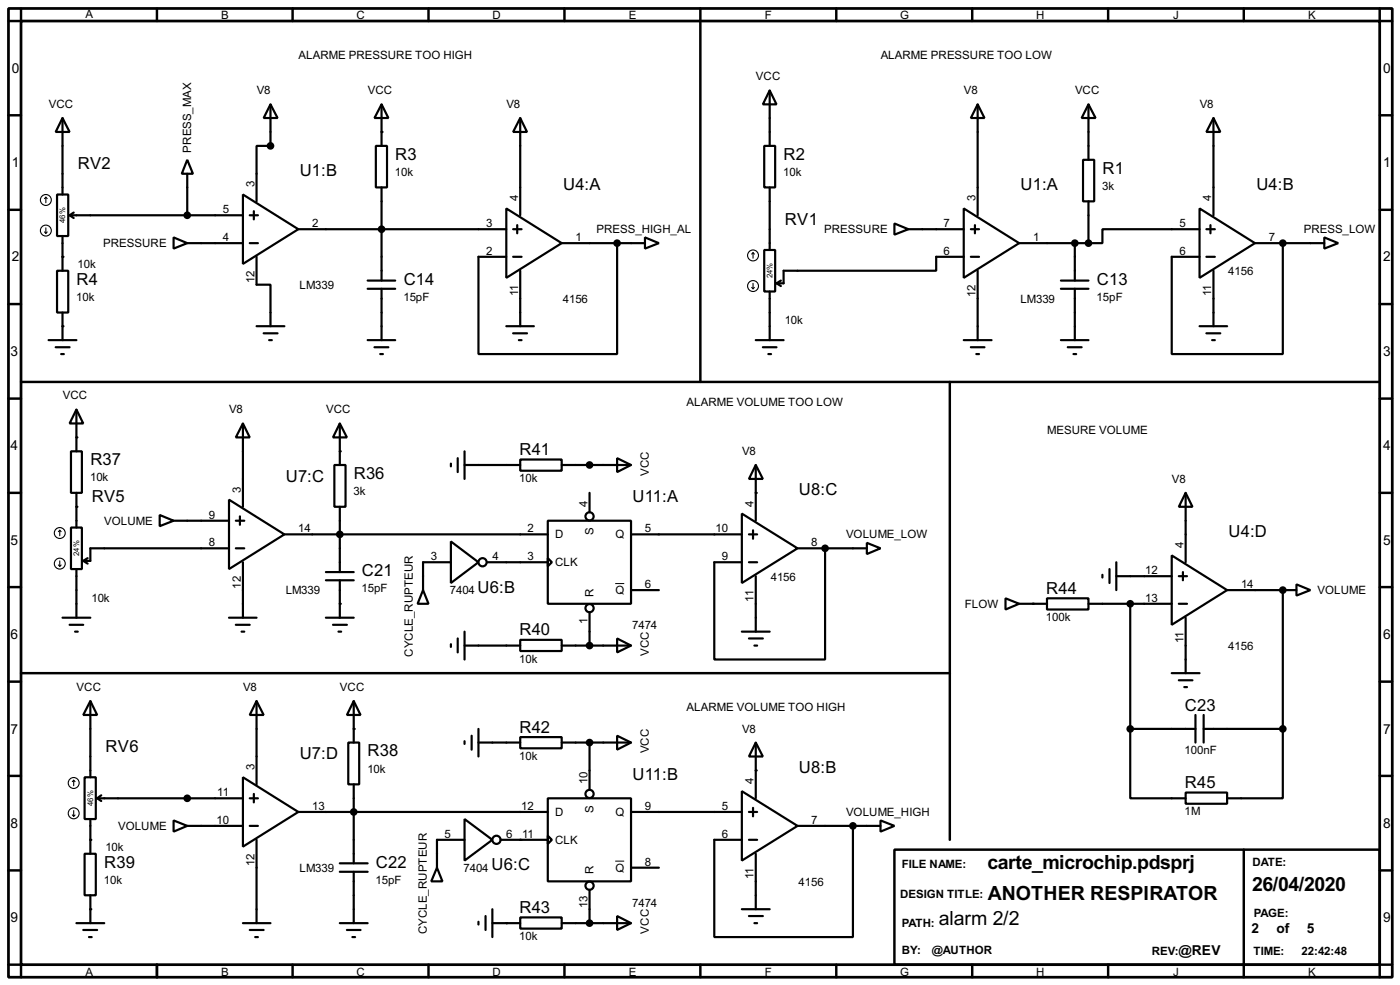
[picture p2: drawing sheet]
<svg xmlns="http://www.w3.org/2000/svg" width="256mm" height="180mm" viewBox="0 0 256 180" stroke-linecap="round" stroke-linejoin="round" font-family="sans-serif">
<path d="M1.6 1.6h253.5v177.3h-253.5zM3.9 3.9h248.9v172.7h-248.9z" fill="none" stroke="#000" stroke-width=".5"/>
<g fill="none" stroke="#000" stroke-width=".45">
<path d="M3.9 1.6v2.3h-2.3M28.8 1.6v2.3M53.6 1.6v2.3M78.5 1.6v2.3M103.4 1.6v2.3M128.3 1.6v68.3M153.2 1.6v2.3M178.1 1.6v2.3M203 1.6v2.3M227.9 1.6v2.3M252.8 1.6v2.3h2.3M1.6 21.1h2.3"/>
<path d="M1.6 38.4h2.3M252.8 21.1h2.3M252.8 38.4h2.3M1.6 55.7h2.3M252.8 55.7h2.3M1.6 73h2.3M3.9 69.9h248.9M174 69.9v83.8M252.8 73h2.3M1.6 90.2h2.3M252.8 90.2h2.3M1.6 107.5h2.3"/>
<path d="M252.8 107.5h2.3M1.6 124.8h2.3M3.9 123.2h170.1M252.8 124.8h2.3M1.6 142h2.3M1.6 159.3h2.3M163.9 155.5h88.9v21.1h-88.9zM227.9 155.5v23.4M252.8 142h2.3M252.8 159.3h2.3M1.6 176.6h2.3v2.3M28.8 176.6v2.3"/>
<path d="M53.6 176.6v2.3M78.5 176.6v2.3M103.4 176.6v2.3M128.3 176.6v2.3M153.2 176.6v2.3M178.1 176.6v2.3M203 176.6v2.3M255.1 176.6h-2.3v2.3"/>
</g>
<g fill="none" stroke="#000" stroke-width=".4">
<path d="M49.6 19.1l1.3 2.5h-2.6zM49.6 19.1v7.6h-2.6v10.2M69.9 19.1l1.3 2.5h-2.6zM69.9 19.1v7.6M141 16.6l1.3 2.5h-2.5zM141 16.6v10.1M179.1 19.1l1.3 2.5h-2.5zM179.1 19.1v20.3M199.4 19.1l1.3 2.5h-2.5zM199.4 19.1v10.2M10.5 35.6h2v7.6h-2zM11.5 21.6l1.3 2.6h-2.6z"/>
<path d="M11.5 21.6v14M12.8 39.4h31.7M12.8 39.4l.7 .5M13.5 38.9l-.7 .5M34.3 29.3l1.1 2.5h-2.1zM34.3 31.8v7.6M44.5 35.6l10.2 6.4-10.2 6.3zM45.8 39.4h1.5M46.5 38.7v1.5M68.9 26.7h2v7.6h-2zM69.9 34.3v17.1M92.8 38.2l10.1 6.3-10.1 6.4z"/>
<path d="M95.3 21.6l1.3 2.6h-2.6zM95.3 21.6v17.8M140 26.7h2v7.6h-2zM141 34.3v11.5M176.6 38.2l10.1 6.3-10.1 6.4zM198.4 29.3h2.1v7.6h-2.1zM199.4 36.9v7.6M219.8 38.2l10.1 6.3-10.1 6.4zM222.3 21.6l1.3 2.6h-2.6zM222.3 21.6v17.8M10.5 49.6h2v7.6h-2zM11.5 43.2v6.4"/>
<path d="M11.5 57.2v5.1M31.8 43.5l2.5 1-2.5 1zM34.3 44.5h10.2M45.8 44.5h1.5M47 47v5.1h2.6v7.6M47 59.7h5.1M54.7 42h38.1M67.4 52.9h5M67.4 51.4h5M69.9 52.9v9.4M92.8 59.7h5M94 42h1.6"/>
<path d="M94 47h1.6M94.8 41.2v1.5M95.3 49.6v10.1M102.9 44.5h15.3M113.1 44.5v20.3h-25.4v-17.8h5.1M118.2 43.5l2.5 1-2.5 1zM140 45.8h2v7.6h-2zM141 53.4v8.9M142.3 51.9l.8 .5M143.1 51.4l-.8 .5M163.9 40.9l2.5 1.1-2.5 1zM166.4 42h10.2"/>
<path d="M176.6 47h-5.1v2.6h-27.9v2.3h-1.3M177.9 42h1.5M177.9 47h1.5M178.6 41.2v1.5M179.1 49.6v12.7M186.7 44.5h12.7M194.4 52.9h5M194.4 51.4h5M196.9 44.5v6.9M196.9 52.9v9.4M219.8 42h-17.8v2.5h-2.6M219.8 59.7h5"/>
<path d="M221 42h1.6M221 47h1.6M221.8 41.2v1.5M222.3 49.6v10.1M229.9 44.5h12.7M235 44.5v20.3h-20.3v-17.8h5.1M242.6 43.5l2.6 1-2.6 1zM8.9 62.3h5.1M10.2 63.6h2.6M11.2 64.8h.5M14 75l1.3 2.5h-2.5zM14 75v7.6"/>
<path d="M44.5 77.5l1.3 2.6h-2.6zM44.5 77.5v15.3M48.3 61h2.6M49.3 62.3h.5M62.3 77.5l1.3 2.6h-2.6zM62.3 77.5v7.6M67.4 62.3h5M68.6 63.6h2.6M69.7 64.8h.5M94 61h2.6M95.1 62.3h.5M138.5 62.3h5.1"/>
<path d="M139.8 63.6h2.5M140.8 64.8h.5M176.6 62.3h5.1M177.9 63.6h2.5M178.9 64.8h.5M194.4 62.3h5M195.6 63.6h2.6M196.7 64.8h.5M221 61h2.6M222.1 62.3h.5M13 96.6h2v7.6h-2zM13 82.6h2v7.6h-2z"/>
<path d="M14 90.2v6.4M29.3 94.3l2.5 1-2.5 1zM31.8 95.3h10.2M42 91.5l10.1 6.3-10.1 6.4zM43.2 95.3h1.6M44 94.5v1.6M52.1 97.8h48.3M61.3 85.1h2v7.7h-2zM62.3 92.8v11.9M82.6 99.1l5.1 3.8-5.1 3.8zM82.6 84.9v.5M83.9 83.9v2.5"/>
<path d="M85.1 85.1h10.2M85.1 82.6v5.1M95.3 84.1h7.6v2.1h-7.6zM100.4 95.3h15.2v15.2h-15.2zM102.9 85.1h12.7M108 90.2v3.6M113.1 83.9l2.5 1.2-2.5 1.3zM115.6 97.8h20.3M135.9 94l10.2 6.4-10.2 6.3zM137.2 97.8h1.5M138 97.1v1.5M138.5 85.1l1.3 2.6h-2.6z"/>
<path d="M138.5 85.1v10.2M158.8 99.4l2.5 1-2.5 1zM217.2 90.2l1.3 2.6h-2.5zM217.2 90.2v12.7M11.5 113.1h5.1M12.8 114.4h2.5M13.8 115.6h.5M14 104.2v8.9M15.3 102.7l.8 .5M16.1 102.2l-.8 .5M42 100.4h-25.4v2.3h-1.3M42 113.1h5"/>
<path d="M43.2 100.4h1.6M43.2 114.4h2.6M44.3 115.6h.5M44.5 102.9v10.2M59.7 113.1h5.1M59.7 106.2h5.1M59.7 104.7h5.1M61 114.4h2.6M62 115.6h.5M62.3 106.2v6.9M77.5 108l1 2.5h-2zM82.6 102.9h-5.1v5.1"/>
<path d="M82.6 117.9v.5M83.9 116.9v2.5M85.1 118.2h10.2M85.1 115.6v5.1M89.2 102.9h11.2M95.3 117.1h7.6v2.1h-7.6zM100.4 102.2l.7 .7-.7 .8zM102.9 118.2h12.7M108 112.1v6.1M113.1 116.9l2.5 1.3-2.5 1.2zM115.6 108h5.1M135.9 115.6h5.1"/>
<path d="M137.2 102.9h1.5M137.2 116.9h2.6M138.2 118.2h.5M138.5 105.5v10.1M146.1 100.4h12.7M151.2 100.4v20.3h-20.3v-17.8h5M184.2 109.5l2.5 1-2.5 1.1zM186.7 110.5h5.1M191.8 109.5h7.6v2.1h-7.6zM199.4 110.5h15.3M202 105.2v.5M203.3 104.2v2.5"/>
<path d="M204.5 105.5h10.2M204.5 102.9v5.1M207.1 110.5v22.9M214.7 101.7l10.1 6.3-10.1 6.4zM216 110.5h1.5M216 105.5h1.5M216.7 104.7v1.5M217.2 113.1v10.1M224.8 108h12.7M235 108v25.4M237.5 107l2.6 1-2.6 1zM16.6 128.3l1.2 2.6h-2.5z"/>
<path d="M16.6 128.3v14M47 128.3l1.3 2.6h-2.5zM47 128.3v15.3M63.8 135.9h2v7.7h-2zM64.8 128.3l1.3 2.6h-2.5zM64.8 128.3v7.6M85.1 135.7v.5M86.4 134.7v2.5M87.7 135.9h7.6M87.7 133.4v5.1M95.3 134.9h7.6v2.1h-7.6zM102.9 135.9h12.7"/>
<path d="M108 135.9v8.7M113.1 134.7l2.5 1.2-2.5 1.3zM138.5 135.9l1.3 2.6h-2.6zM138.5 135.9v10.2M207.1 133.4v12.7h10.1M207.1 133.4h11.9M214.7 123.2h5.1M216 124.5h2.5M217 125.8h.5M219 130.9v5M220.5 133.4h14.5M220.5 130.9v5"/>
<path d="M235 133.4v12.7h-10.2M15.5 142.3h2.1v7.6h-2.1zM15.5 156.3h2.1v7.6h-2.1zM16.6 149.9v6.4M17.8 146.1h26.7M17.8 146.1l.8 .5M18.6 145.6l-.8 .5M31.8 150.2l2.5 1-2.5 1zM34.3 151.2h10.2M44.5 142.3l10.2 6.3-10.2 6.4zM45.8 151.2h1.5M45.8 146.1h1.5"/>
<path d="M46.5 145.3v1.6M47 153.7v15.3M54.7 148.6h45.7M62.3 159.6h5.1M62.3 158h5.1M64.8 143.6v14.4M64.8 159.6v9.4M80.1 158.8l1 2.5h-2.1zM85.1 149.9l5.1 3.8-5.1 3.8zM85.1 153.7h-5v5.1M91.7 153.7h8.7M100.4 146.1h15.2v15.2h-15.2z"/>
<path d="M100.4 153l.7 .7-.7 .8zM115.6 148.6h20.3M115.6 158.8h5.1M135.9 144.8l10.2 6.4-10.2 6.3zM137.2 148.6h1.5M137.2 153.7h1.5M138 147.9v1.5M138.5 156.3v10.1M146.1 151.2h15.2M156.3 151.2v20.3h-25.4v-17.8h5M161.3 150.2l2.6 1-2.6 1zM217.2 145.1h7.6v2h-7.6z"/>
<path d="M14 169h5.1M15.3 170.2h2.5M16.3 171.5h.5M16.6 163.9v5.1M44.5 169h5.1M45.8 170.2h2.5M46.8 171.5h.5M62.3 169h5.1M63.6 170.2h2.5M64.6 171.5h.5M87.7 168.7v.5M89 167.7v2.5"/>
<path d="M90.2 169h5.1M90.2 166.4v5.1M95.3 167.9h7.6v2.1h-7.6zM102.9 169h12.7M108 162.9v6.1M113.1 167.7l2.5 1.3-2.5 1.2zM135.9 166.4h5.1M137.2 167.7h2.6M138.2 169h.5"/>
<circle cx="108" cy="94.5" r=".75"/>
<circle cx="88.4" cy="102.9" r=".75"/>
<circle cx="108" cy="111.3" r=".75"/>
<circle cx="90.9" cy="153.7" r=".75"/>
<circle cx="108" cy="145.3" r=".75"/>
<circle cx="108" cy="162.1" r=".75"/>
</g>
<g fill="#000">
<circle cx="69.9" cy="24.2" r=".2"/>
<circle cx="11.5" cy="47" r=".2"/>
<circle cx="11.5" cy="59.7" r=".2"/>
<circle cx="235" cy="44.5" r=".2"/>
<circle cx="14" cy="80.1" r=".2"/>
<circle cx="14" cy="92.8" r=".2"/>
<circle cx="62.3" cy="82.6" r=".2"/>
<circle cx="138.5" cy="90.2" r=".2"/>
<circle cx="62.3" cy="110.5" r=".2"/>
<circle cx="151.2" cy="100.4" r=".2"/>
<circle cx="189.3" cy="110.5" r=".2"/>
<circle cx="235" cy="108" r=".2"/>
<circle cx="64.8" cy="133.4" r=".2"/>
<circle cx="16.6" cy="153.7" r=".2"/>
<circle cx="95.3" cy="153.7" r=".2"/>
<circle cx="138.5" cy="141" r=".2"/>
<circle cx="16.6" cy="166.4" r=".2"/>
<circle cx="92.8" cy="169" r=".2"/>
</g>
<g fill="none" stroke="#000" stroke-width=".2">
<path d="M8.4 36.1l-.2 .3M8.4 36.1l.3 .3M8.4 36.1v1M8.2 42.5l.2 .2M8.4 41.7v1M8.7 42.5l-.3 .2M137.7 52.6l.3 .3M138 46.3l-.3 .2M138 46.3l.2 .2M138 46.3v1M138 51.9v1M138.2 52.6l-.2 .3"/>
<path d="M11 97.1l-.3 .2M11 97.1l.2 .2M11 97.1v1M10.7 103.4l.3 .3M11 102.7v1M11.2 103.4l-.2 .3M13.3 149.2l.2 .2M13.5 142.8l-.2 .3M13.5 142.8l.3 .3M13.5 142.8v1M13.5 148.4v1M13.8 149.2l-.3 .2"/>
<circle cx="8.4" cy="36.6" r="1"/>
<circle cx="8.4" cy="42.2" r="1"/>
<circle cx="137.9" cy="46.8" r="1"/>
<circle cx="137.9" cy="52.4" r="1"/>
<circle cx="10.9" cy="97.6" r="1"/>
<circle cx="10.9" cy="103.2" r="1"/>
<circle cx="13.5" cy="148.9" r="1"/>
<circle cx="13.5" cy="143.3" r="1"/>
</g>
<g fill="#000" stroke="#000" stroke-width=".4">
<circle cx="34.3" cy="39.4" r=".5"/>
<circle cx="49.5" cy="26.7" r=".5"/>
<circle cx="69.9" cy="42" r=".5"/>
<circle cx="113" cy="44.5" r=".5"/>
<circle cx="196.9" cy="44.5" r=".5"/>
<circle cx="199.4" cy="44.5" r=".5"/>
<circle cx="235" cy="44.5" r=".5"/>
<circle cx="62.2" cy="97.8" r=".5"/>
<circle cx="108" cy="85.1" r=".5"/>
<circle cx="108" cy="118.2" r=".5"/>
<circle cx="151.1" cy="100.4" r=".5"/>
<circle cx="207" cy="110.5" r=".5"/>
<circle cx="235" cy="108" r=".5"/>
<circle cx="108" cy="135.9" r=".5"/>
<circle cx="207" cy="133.4" r=".5"/>
<circle cx="235" cy="133.4" r=".5"/>
<circle cx="34.3" cy="146.1" r=".5"/>
<circle cx="64.8" cy="148.6" r=".5"/>
<circle cx="156.2" cy="151.2" r=".5"/>
<circle cx="108" cy="169" r=".5"/>
</g>
<path d="M112.7 106.8h1.7M112.7 157.6h1.7" fill="none" stroke="#000" stroke-width=".18"/>
<g font-size="4">
<text x="180.9" y="159.1">carte_microchip.pdsprj</text>
<text x="181" y="164.8">ANOTHER RESPIRATOR</text>
<text x="229.4" y="163.1">26/04/2020</text>
<text x="172" y="169.2">alarm 2/2</text>
</g>
<g font-size="3.4">
<text x="72.4" y="29.3">R3</text>
<text x="143.6" y="29.3">R2</text>
<text x="14.3" y="31">RV2</text>
<text x="54.9" y="32.3">U1:B</text>
<text x="103.2" y="34.8">U4:A</text>
<text x="187" y="34.8">U1:A</text>
<text x="202" y="31.8">R1</text>
<text x="230.2" y="34.8">U4:B</text>
<text x="143.8" y="41.2">RV1</text>
<text x="14" y="52.1">R4</text>
<text x="74" y="52.1">C14</text>
<text x="201" y="52.1">C13</text>
<text x="95.2" y="83.3">R41</text>
<text x="16.6" y="85.2">R37</text>
<text x="52.4" y="88.2">U7:C</text>
<text x="64.8" y="87.7">R36</text>
<text x="16.8" y="92">RV5</text>
<text x="115.9" y="92">U11:A</text>
<text x="146.4" y="90.7">U8:C</text>
<text x="225.1" y="98.3">U4:D</text>
<text x="66.3" y="105.5">C21</text>
<text x="87.5" y="108.5">U6:B</text>
<text x="191.7" y="108.7">R44</text>
<text x="95.2" y="116.3">R40</text>
<text x="217.1" y="130.1">C23</text>
<text x="19.4" y="137.7">RV6</text>
<text x="95.2" y="134.1">R42</text>
<text x="54.9" y="139">U7:D</text>
<text x="67.4" y="138.5">R38</text>
<text x="115.9" y="142.8">U11:B</text>
<text x="146.4" y="141.5">U8:B</text>
<text x="217.1" y="144.3">R45</text>
<text x="19.1" y="158.8">R39</text>
<text x="68.9" y="158.8">C22</text>
<text x="90.1" y="159.3">U6:C</text>
<text x="95.2" y="167.1">R43</text>
</g>
<g font-size="2.8">
<text x="2.2" y="13.4">0</text>
<text x="253.4" y="13.4">0</text>
<text x="2.2" y="30.6">1</text>
<text x="253.4" y="30.6">1</text>
<text x="2.2" y="47.9">2</text>
<text x="253.4" y="47.9">2</text>
<text x="1.9" y="65.2">3</text>
<text x="253.4" y="65.2">3</text>
<text x="1.9" y="82.4">4</text>
<text x="253.4" y="82.4">4</text>
<text x="1.9" y="99.7">5</text>
<text x="253.4" y="99.7">5</text>
<text x="1.9" y="117">6</text>
<text x="253.4" y="117">6</text>
<text x="1.9" y="134.3">7</text>
<text x="253.4" y="134.3">7</text>
<text x="1.9" y="151.5">8</text>
<text x="253.4" y="151.5">8</text>
<text x="1.9" y="168.8">9</text>
<text x="229.3" y="170.8">2</text>
<text x="233.9" y="170.8">of</text>
<text x="239.4" y="170.8">5</text>
<text x="253.4" y="168.8">9</text>
<text x="215.9" y="174.9">@REV</text>
</g>
<g font-size="2.4">
<text x="15.6" y="3.2">A</text>
<text x="40.5" y="3.5">B</text>
<text x="65.3" y="3.5">C</text>
<text x="90.2" y="3.5">D</text>
<text x="115.2" y="3.5">E</text>
<text x="140.1" y="3.5">F</text>
<text x="164.9" y="3.5">G</text>
<text x="189.8" y="3.5">H</text>
<text x="214.9" y="3.5">J</text>
<text x="239.6" y="3.5">K</text>
<text x="54.7" y="10.8">ALARME PRESSURE TOO HIGH</text>
<text x="161.3" y="10.8">ALARME PRESSURE TOO LOW</text>
<text x="47" y="17.3">V8</text>
<text x="67.4" y="17.3">VCC</text>
<text x="138.5" y="14.7">VCC</text>
<text x="176.6" y="17.3">V8</text>
<text x="196.9" y="17.3">VCC</text>
<text x="8.9" y="19.8">VCC</text>
<text x="92.8" y="19.8">V8</text>
<text x="219.8" y="19.8">V8</text>
<text x="35" y="27.9" transform="rotate(-90 35 27.9)">PRESS_MAX</text>
<text x="46.6" y="34.3" transform="rotate(-90 46.6 34.3)">3</text>
<text x="72.4" y="32.2">10k</text>
<text x="143.5" y="32.2">10k</text>
<text x="201.9" y="34.7">3k</text>
<text x="40.8" y="39">5</text>
<text x="57.2" y="41.6">2</text>
<text x="89.1" y="41.6">3</text>
<text x="94.9" y="36.9" transform="rotate(-90 94.9 36.9)">4</text>
<text x="172.9" y="41.6">7</text>
<text x="178.7" y="36.8" transform="rotate(-90 178.7 36.8)">3</text>
<text x="216.1" y="41.6">5</text>
<text x="221.9" y="36.8" transform="rotate(-90 221.9 36.8)">4</text>
<text x="18.9" y="45.2">PRESSURE</text>
<text x="40.8" y="44.1">4</text>
<text x="89.1" y="46.6">2</text>
<text x="105.5" y="44.1">1</text>
<text x="109.3" y="42.7">PRESS_HIGH_AL</text>
<text x="151" y="42.7">PRESSURE</text>
<text x="172.9" y="46.6">6</text>
<text x="189.3" y="44.1">1</text>
<text x="216.1" y="46.6">6</text>
<text x="232.5" y="44.1">7</text>
<text x="238.8" y="42.7">PRESS_LOW</text>
<text x="14.2" y="49.1">10k</text>
<text x="46.6" y="51.9" transform="rotate(-90 46.6 51.9)">12</text>
<text x="54.9" y="52.9">LM339</text>
<text x="225" y="50.4">4156</text>
<text x="14" y="55">10k</text>
<text x="73.9" y="55">15pF</text>
<text x="94.9" y="54.3" transform="rotate(-90 94.9 54.3)">11</text>
<text x="103.1" y="55.4">4156</text>
<text x="143.8" y="59.3">10k</text>
<text x="178.7" y="54.4" transform="rotate(-90 178.7 54.4)">12</text>
<text x="186.9" y="55.4">LM339</text>
<text x="200.9" y="55">15pF</text>
<text x="221.9" y="54.2" transform="rotate(-90 221.9 54.2)">11</text>
<text x="11.5" y="73.1">VCC</text>
<text x="42" y="75.7">V8</text>
<text x="59.7" y="75.7">VCC</text>
<text x="125.8" y="74.3">ALARME VOLUME TOO LOW</text>
<text x="135.9" y="83.3">V8</text>
<text x="191.8" y="79.4">MESURE VOLUME</text>
<text x="16.5" y="88.1">10k</text>
<text x="95.1" y="88.2">10k</text>
<text x="118.9" y="87.1" transform="rotate(-90 118.9 87.1)">VCC</text>
<text x="214.7" y="88.4">V8</text>
<text x="38.3" y="94.9">9</text>
<text x="44.1" y="90.2" transform="rotate(-90 44.1 90.2)">3</text>
<text x="64.8" y="90.7">3k</text>
<text x="107.6" y="92.7" transform="rotate(-90 107.6 92.7)">4</text>
<text x="138.1" y="92.8" transform="rotate(-90 138.1 92.8)">4</text>
<text x="19.1" y="96">VOLUME</text>
<text x="38.3" y="100">8</text>
<text x="54.7" y="97.4">14</text>
<text x="96.7" y="97.4">2</text>
<text x="101.7" y="98.5">D</text>
<text x="108.7" y="97.9" transform="rotate(-90 108.7 97.9)">S</text>
<text x="112.7" y="98.5">Q</text>
<text x="118.2" y="97.4">5</text>
<text x="131.1" y="97.4">10</text>
<text x="148.6" y="100">8</text>
<text x="155" y="98.5">VOLUME_LOW</text>
<text x="216.8" y="100.4" transform="rotate(-90 216.8 100.4)">4</text>
<text x="44.1" y="107.8" transform="rotate(-90 44.1 107.8)">12</text>
<text x="78.9" y="102.5">3</text>
<text x="90.2" y="102.5">4</text>
<text x="96.7" y="102.5">3</text>
<text x="101.7" y="103.6">CLK</text>
<text x="118.2" y="107.6">6</text>
<text x="132.3" y="102.5">9</text>
<text x="141.2" y="106.3">4156</text>
<text x="209.8" y="105.1">12</text>
<text x="227.4" y="107.6">14</text>
<text x="16.8" y="110.1">10k</text>
<text x="52.3" y="108.8">LM339</text>
<text x="66.3" y="108.4">15pF</text>
<text x="82.4" y="108.8">7404</text>
<text x="108.7" y="109.2" transform="rotate(-90 108.7 109.2)">R</text>
<text x="112.7" y="108.7">Q</text>
<text x="138.1" y="110.2" transform="rotate(-90 138.1 110.2)">11</text>
<text x="176.7" y="111.2">FLOW</text>
<text x="191.6" y="113.7">100k</text>
<text x="209.8" y="110.1">13</text>
<text x="241.4" y="108.7">VOLUME</text>
<text x="107.6" y="114.2" transform="rotate(-90 107.6 114.2)">1</text>
<text x="115.8" y="115.2">7474</text>
<text x="216.8" y="117.8" transform="rotate(-90 216.8 117.8)">11</text>
<text x="225" y="119">4156</text>
<text x="75.7" y="120.2" transform="rotate(-90 75.7 120.2)">CYCLE_RUPTEUR</text>
<text x="95.1" y="121.3">10k</text>
<text x="118.9" y="120.1" transform="rotate(-90 118.9 120.1)">VCC</text>
<text x="14" y="126.5">VCC</text>
<text x="44.5" y="126.5">V8</text>
<text x="62.3" y="126.5">VCC</text>
<text x="125.8" y="130.2">ALARME VOLUME TOO HIGH</text>
<text x="118.9" y="137.9" transform="rotate(-90 118.9 137.9)">VCC</text>
<text x="135.9" y="134.1">V8</text>
<text x="46.6" y="141" transform="rotate(-90 46.6 141)">3</text>
<text x="67.3" y="141.5">10k</text>
<text x="95.1" y="139.1">10k</text>
<text x="107.6" y="143.5" transform="rotate(-90 107.6 143.5)">10</text>
<text x="138.1" y="143.6" transform="rotate(-90 138.1 143.6)">4</text>
<text x="217" y="138">100nF</text>
<text x="39.8" y="145.7">11</text>
<text x="57.2" y="148.2">13</text>
<text x="95.5" y="148.2">12</text>
<text x="101.7" y="149.3">D</text>
<text x="108.7" y="148.7" transform="rotate(-90 108.7 148.7)">S</text>
<text x="112.7" y="149.3">Q</text>
<text x="118.2" y="148.2">9</text>
<text x="132.3" y="148.2">5</text>
<text x="155" y="149.3">VOLUME_HIGH</text>
<text x="217" y="149.2">1M</text>
<text x="19.3" y="155.8">10k</text>
<text x="21.6" y="151.9">VOLUME</text>
<text x="39.7" y="150.8">10</text>
<text x="81.5" y="153.3">5</text>
<text x="92.8" y="153.3">6</text>
<text x="95.7" y="153.3">11</text>
<text x="101.7" y="154.4">CLK</text>
<text x="132.3" y="153.3">6</text>
<text x="148.6" y="150.8">7</text>
<text x="19.1" y="161.8">10k</text>
<text x="46.6" y="158.6" transform="rotate(-90 46.6 158.6)">12</text>
<text x="54.9" y="159.6">LM339</text>
<text x="68.8" y="161.8">15pF</text>
<text x="84.9" y="159.6">7404</text>
<text x="108.7" y="160" transform="rotate(-90 108.7 160)">R</text>
<text x="112.7" y="159.5">Q</text>
<text x="118.2" y="158.4">8</text>
<text x="138.1" y="161" transform="rotate(-90 138.1 161)">11</text>
<text x="165.2" y="158.9">FILE NAME:</text>
<text x="229.4" y="158.4">DATE:</text>
<text x="107.6" y="166.2" transform="rotate(-90 107.6 166.2)">13</text>
<text x="115.8" y="166">7474</text>
<text x="146.3" y="162.2">4156</text>
<text x="164.9" y="164.3">DESIGN TITLE:</text>
<text x="229.7" y="167.8">PAGE:</text>
<text x="78.2" y="171" transform="rotate(-90 78.2 171)">CYCLE_RUPTEUR</text>
<text x="95.1" y="172.1">10k</text>
<text x="118.9" y="170.9" transform="rotate(-90 118.9 170.9)">VCC</text>
<text x="165.2" y="169.7">PATH:</text>
<text x="15.6" y="178.6">A</text>
<text x="40.5" y="178.6">B</text>
<text x="65.3" y="178.6">C</text>
<text x="90.2" y="178.6">D</text>
<text x="115.2" y="178.6">E</text>
<text x="140.1" y="178.6">F</text>
<text x="164.9" y="178.6">G</text>
<text x="165.2" y="174.7">BY:</text>
<text x="170.7" y="174.7">@AUTHOR</text>
<text x="189.8" y="178.6">H</text>
<text x="211" y="174.7">REV:</text>
<text x="214.9" y="178.6">J</text>
<text x="229.6" y="174.7">TIME:</text>
<text x="238.5" y="174.7">22:42:48</text>
<text x="239.6" y="178.6">K</text>
</g>
<g font-size="1.6">
<text x="12" y="40.8" transform="rotate(-90 12 40.8)">46%</text>
<text x="141.5" y="51" transform="rotate(-90 141.5 51)">24%</text>
<text x="14.5" y="101.8" transform="rotate(-90 14.5 101.8)">24%</text>
<text x="17.1" y="147.5" transform="rotate(-90 17.1 147.5)">46%</text>
</g>
</svg>
